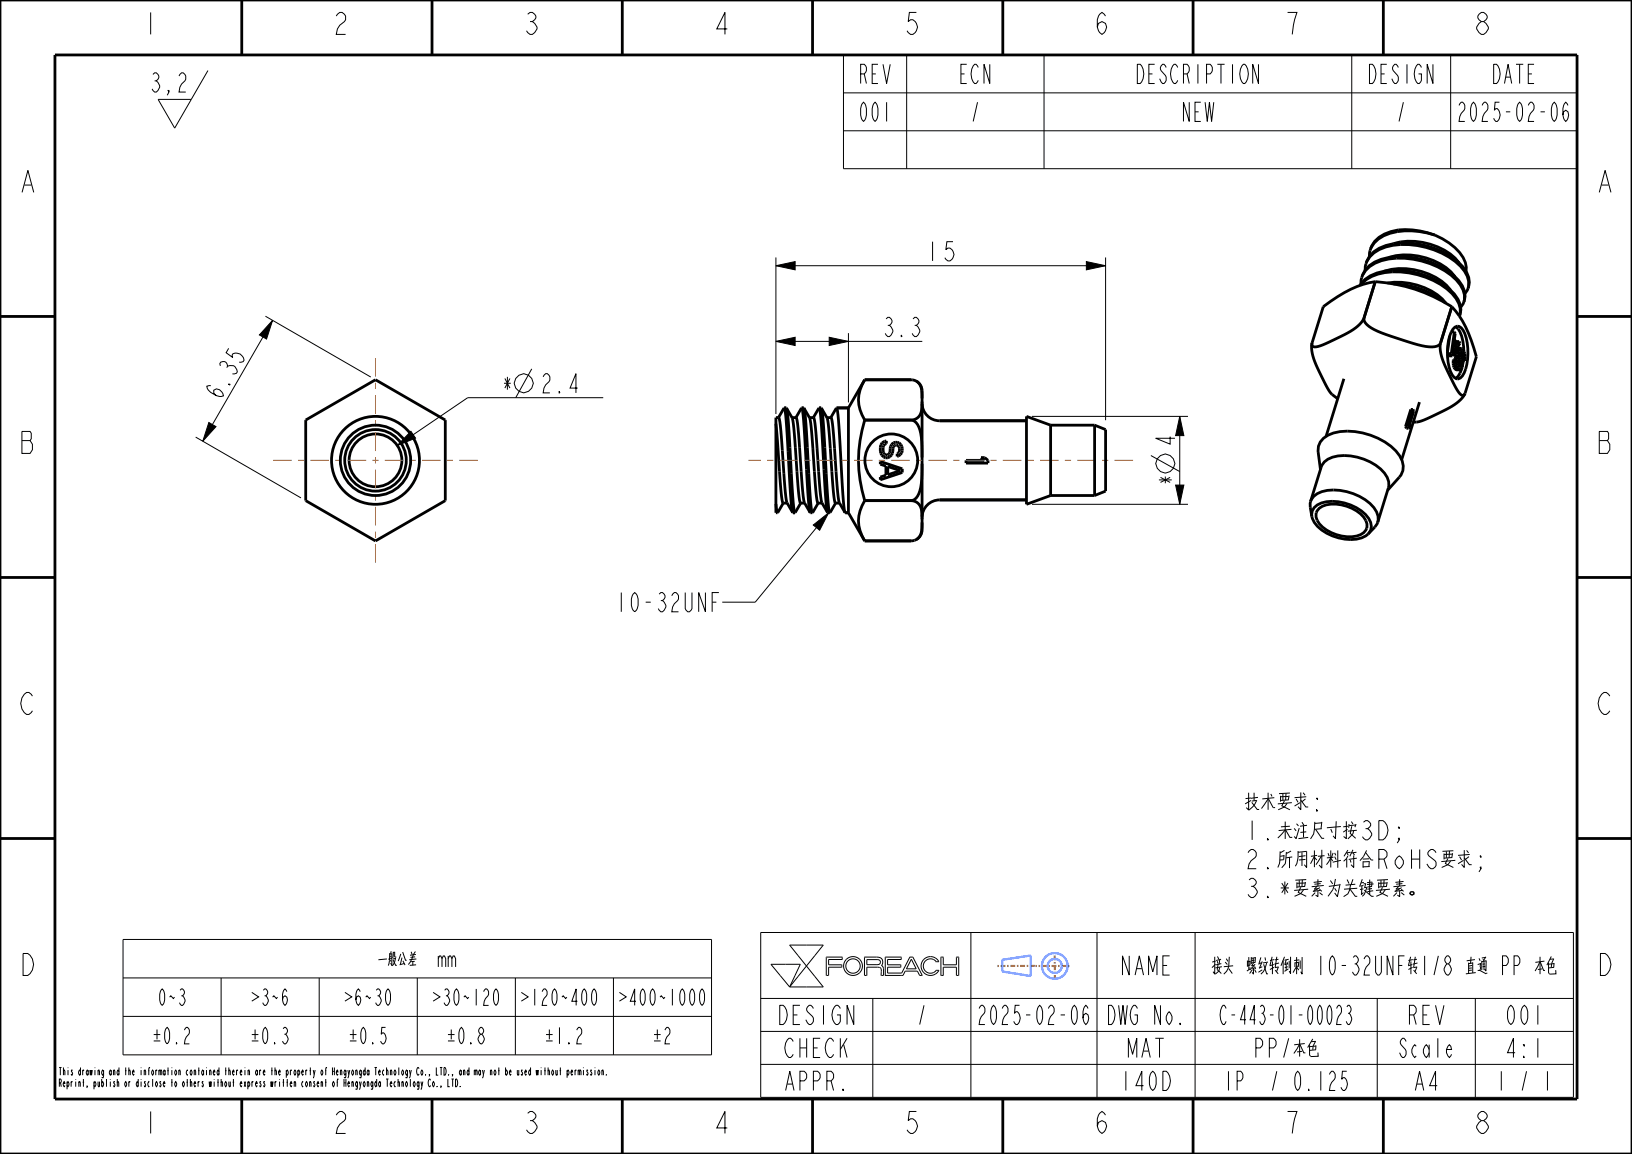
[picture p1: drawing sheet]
<svg xmlns="http://www.w3.org/2000/svg" width="297mm" height="210mm" viewBox="0 0 297 210" stroke-linecap="round" stroke-linejoin="round" font-family="sans-serif">
<g fill="none" stroke="#000" stroke-width=".18">
<path d="M27.8 13.5l.3-.2a.76 .76 0 0 1 .8 .6 .76 .76 0 0 1-.5 .8 1.07 1.07 0 0 1 .7 1.1 1.07 1.07 0 0 1-1 1l-.4-.6M28.1 14.7h.3M30.7 16.8l-.1-.3h.1v.3l-.3 .5M32.6 13.8l.4-.5h.3a1.01 1.01 0 0 1 0 1.7l-.6 .9-.1 .9h1.2M37.8 12.8l-6 10.5-3-5.2h6M153.5 10h133.5v20.7h-133.5zM153.5 16.9h133.5M165 10v20.7M190 10v20.7M246 10v20.7M264 10v20.7M153.5 23.8h133.5"/>
<path d="M48.3 57.5l19.2 11.1M49.6 58.3l-1.1 3.4-1.3-.7zM49.6 58.3l-12.7 22M141.2 48.4l3.5-.8v1.5zM141.2 46.9v28.4M141.2 48.4h60M197.7 47.6l3.5 .8-3.5 .7zM201.2 46.9v29.6M35.6 79.5l19.2 11.1M38 76.9l1.3 .7-2.4 2.7zM74.8 78.5l.8 1.2-3.3 1.4zM96.8 67.1l-2.9 5.3"/>
<path d="M109.8 72.4h-24.7l-12.8 8.7M141.2 62.1l3.5-.7v1.5zM141.2 62.1h26.6M150.9 61.4l3.5 .7-3.5 .8zM154.4 60.6v12.6M187.8 75.8h28.4M214.7 75.8l.7 3.5h-1.5zM214.7 75.8v16M148 95.5l2.8-2.2-1.6 3.2zM150.8 93.3l-13.4 16.3h-6M187.8 91.8h28.4M209.4 82.9l5.3 2.9"/>
<path d="M213.9 88.3h1.5l-.7 3.5zM22.4 171h107.1v21h-107.1zM22.4 178h107.1M40.2 178v14M58.1 178v14M75.9 178v14M80.4 174.5l.3-.5h.2l.2 .5v1.5M93.8 178v14M111.6 178v14M138.4 169.7h147.9v30h-147.9zM140.3 175.5h5.3l-1.9 4.1zM143.7 172h6.1l-3 3.8z"/>
<path d="M146.8 175.8l3 3.8h-6.1M146.8 175.8l-3.1 3.8M150.8 177.5v-1.5h2.4v-.4h-2.4v-1h2.4l.1-.4h-2.9v3.3h.4M157.8 174.6l2.1 .1 .3 .1v.4l-.4 .3h-2zM157.8 177.5v-1.5h1.9l.4 .1 .2 .2 .1 1.2h.4M160.8 177.5v-1.3l-.4-.5 .2-.6-.2-.7-.7-.2h-2.3l-.1 3.3h.5M164.3 177.5h.1M165.9 174.6l.8 1.7h-1.7zM166.1 174.2h-.5l-1.5 2.9h-2.6v-1.1h2.4v-.4h-2.4v-1h2.5v-.4h-2.9v3.3h3.2M166.1 174.2h.1M166.1 174.2l1.7 3.3h-.4l-.4-.8h-2.3l-.4 .8M170.4 175l-.7-.5h-.8l-.6 .5-.3 .8 .3 .8 .6 .4h.8l.7-.4"/>
<path d="M170.4 176.6h.1M170.4 175h.1M170.4 176.6h.4M170.4 175h.5l-.4-.5-.5-.3-.7-.1-.7 .1-.5 .4-.3 .5-.2 .5 .1 .7 .5 .8 1 .4 1-.2 .7-.7M170.8 176.6h.1M171.2 174.2h.5v1.4h2.4v-1.4h.4v3.3h-.4v-1.5h-2.4v1.5h-.5zM176.7 169.7v30M199.6 169.7v30M217.5 169.7v30M22.4 185h107.1M57 194.7l.2 .8-.2 .6M57.4 194.7l-.2 .8"/>
<path d="M58.4 197.1l.2-.3 .1 1M58.6 194.7a.68 .68 0 0 1 0 1 .68 .68 0 0 1 0-1zM59.1 196.9h.3M59.2 194.8h.2M59.3 196.4v1.4M59.5 194.4l-.1-.1-.1 .2v1.2M60.7 196.8a.68 .68 0 0 1 0 1 .68 .68 0 0 1 0-1zM61.3 196.9h.2M61.6 196.5l-.1-.1-.1 .2v1.2M82.9 196.4h.2a1.23 1.23 0 0 1 0 1.4h-.2zM83.7 197.6l.1 .2zM107.7 194.8l-.1-.1-.1 .1a.52 .52 0 0 1 0 .9l-.1-.3"/>
<path d="M108.3 194.3v.1M108.3 194.7v1M109 194.7a.68 .68 0 0 1 0 1 .68 .68 0 0 1 0-1zM109.5 195l.2-.3 .1 1M109.5 194.7v1M110.3 195.5l.1 .2zM138.4 181.7h147.9M138.4 187.7h147.9M138.4 193.7h147.9M158.8 181.7v18M250.6 181.7v18M268.5 181.7v18"/>
<circle cx="95.3" cy="69.7" r="1.72"/>
<circle cx="212.1" cy="84.4" r="1.72"/>
<circle cx="155.2" cy="175.8" r="1.31"/>
<circle cx="155.2" cy="175.8" r="1.71"/>
</g>
<path d="M49.6 58.3l-1.1 3.4-1.3-.7zM141.2 48.4l3.5-.8v1.5zM197.7 47.6l3.5 .8-3.5 .7zM141.2 62.1l3.5-.7v1.5zM150.9 61.4l3.5 .7-3.5 .8zM214.7 75.8l.7 3.5h-1.5zM38 76.9l1.3 .7-2.4 2.7zM74.8 78.5l.8 1.2-3.3 1.4zM148 95.5l2.8-2.2-1.6 3.2zM213.9 88.3h1.5l-.7 3.5z" fill="#000"/>
<g fill="none" stroke="#000" stroke-width=".51">
<path d="M0 0h297v210h-297zM10 10h277v190h-277zM44 .1v10M78.6 .1v10M113.2 .1v10M147.9 .1v10M182.5 .1v10M217.1 .1v10M251.7 .1v10M0 57.6h10M240.8 55.8h.1M240.8 55.8l-2 6.6"/>
<path d="M247.5 51.9a5 5 0 0 1 3.1-2.2 14.7 14.7 0 0 1 14.1 3.8 3.9 3.9 0 0 1 1 3.6M247.6 51.9a7.1 7.1 0 0 1 5.8-2.4 15.1 15.1 0 0 1 10.8 3.9 4.2 4.2 0 0 1 1.4 4v.1M247.7 51.6a4 4 0 0 1 2.5-3.7 14.2 14.2 0 0 1 12.7 1.4 7.3 7.3 0 0 1 3.6 4.4 2.72 2.72 0 0 1-.7 2.3M247.9 50.2a4.7 4.7 0 0 1 3.5-3 14.7 14.7 0 0 1 14.1 3.8 3.9 3.9 0 0 1 1 3.6M248.2 57.9a6.9 6.9 0 0 1-3.5 3l-.6 .3a17.3 17.3 0 0 1-4.8 1.9 .48 .48 0 0 1-.5-.2 .48 .48 0 0 1 0-.5M248.2 57.9a1.95 1.95 0 0 0 1.4 1.8 47.1 47.1 0 0 0 10.5 3.4 1.87 1.87 0 0 0 2.1-.7M248.4 49.1a4 4 0 0 1 2.6-3.7 14.2 14.2 0 0 1 12.7 1.4 7.3 7.3 0 0 1 3.6 4.4 2.72 2.72 0 0 1-.7 2.3M248.7 47.7a4.7 4.7 0 0 1 3.5-3 14.7 14.7 0 0 1 14 3.9 3.8 3.8 0 0 1 1.1 3.5M250.3 51.3a20.3 20.3 0 0 0-9.5 4.5M250.3 51.3h.1M250.3 51.3l-2.1 6.6M250.3 51.3a29.4 29.4 0 0 1 13.9 4.5"/>
<path d="M252 49.3a12.1 12.1 0 0 1 11.3 2.6l.7 .9M252.5 51.5a12.4 12.4 0 0 1 10 2.9l.7 .8M252.8 46.8a12.1 12.1 0 0 1 11.3 2.7l.6 .8M253.6 44.4a12.1 12.1 0 0 1 11.2 2.6l.7 .8M253.6 51.7a15.1 15.1 0 0 1 9.5 3.5M261.1 42.8a13.4 13.4 0 0 0-8-.7 5.2 5.2 0 0 0-3.7 3.2M261.1 42.8a13.4 13.4 0 0 0-9.3 .1 4 4 0 0 0-2.6 3.8M261.1 42.8a9.6 9.6 0 0 1 5.6 5l.1 .9v.7M264.2 55.8h.1M264.2 55.8l-2 6.6M264.2 55.8a20.2 20.2 0 0 1 4.5 9.1l-2.1 6.7M287 57.6h10"/>
<path d="M55.6 76.4v14.7M55.6 76.4h.1M68.3 69.1l-12.7 7.3M68.3 69.1h.1M68.3 69.1l12.7 7.3M81 76.4h.1M81 76.4v14.7M141.2 77.1l1.1 13.9 .2 .5 .8 .1M141.7 76h-.5v17.3M141.7 76a23 23 0 0 1 .7 6l.7 9 .1 .5 1.1 1.8M142.7 74.2l.4 .1M142.7 74.2a42 42 0 0 1 .7 7.9 109.1 109.1 0 0 0 .8 11.1l.1 .1"/>
<path d="M142.7 74.2l-1 1.8M143.1 74.3l1.1 1.8 .2 1 1.1 13.9 .2 .6h.7M143.1 74.3a44.6 44.6 0 0 1 .7 7.1l.2 4.7a36.1 36.1 0 0 0 .7 7.2M144.1 76h.8M144.9 76l.3 1.9 1.1 13.1 .1 .5 1 1.8M145.9 74.2l.4 .1M145.9 74.2l-1.1 1.8M145.9 74.2a41.5 41.5 0 0 1 .7 7.9 108.2 108.2 0 0 0 .8 11.1v.1M146.3 74.3l1.1 1.8 .2 1 1.1 13.9 .2 .6h.7M146.3 74.3a44.6 44.6 0 0 1 .6 7.1l.3 4.7a36.1 36.1 0 0 0 .7 7.2l1-1.7M147.3 76h.7l.2 .5 1.1 13.8 .3 1.2 1 1.8M149.1 74.2l.4 .1"/>
<path d="M149.1 74.2l-1.1 1.8M149.1 74.2a42.4 42.4 0 0 1 .7 8 107.6 107.6 0 0 0 .8 11v.1M149.5 74.3l1 1.8 .2 1 1 12.4 .3 2.1M149.5 74.3a44.6 44.6 0 0 1 .6 7.1l.3 4.7a36.1 36.1 0 0 0 .6 7.2l1.1-1.7M150.5 76h.7l.2 .5 1.1 13.9 .3 1.1 1 1.8M152.2 74.2l-1 1.8M152.2 74.2h2.2M152.2 74.2a41.6 41.6 0 0 1 .7 7.9 109.1 109.1 0 0 0 .8 11.1l.1 .1M157.4 76.4a24.3 24.3 0 0 0 0 14.7M157.4 76.4h.1M157.4 76.4h8.4M165.8 76.4a2.04 2.04 0 0 1 1.6 1.9l.3 2 .1 2.9"/>
<path d="M166.8 69.4a2 2 0 0 1 1 1.7 5.6 5.6 0 0 0 .5 4.1 3.2 3.2 0 0 0 2.7 1.4h15.8M167.8 73.1a3.2 3.2 0 0 1-1.1 3.1l-.9 .2M167.8 72.5a3.2 3.2 0 0 0-1.1-3.2l-.9-.2h-8.4a6.5 6.5 0 0 0 0 7.3M167.8 73.5v20.5M238.8 62.4a7.9 7.9 0 0 0 1.2 5.1l.4 .7a13 13 0 0 0 2 3.6l1 .8M255.8 77.6h.4M255.8 77.6l.1 .3h.4M256.2 77.6l.1 .3M256.5 77.3h.3M256.8 77.3l-.2 .5-.3 .1M257.1 74.5h-.4l-.9 3.1M257.1 74.5l.2 .3-.8 2.6 .3-.1"/>
<path d="M257.1 74.5l-.9 3.1M262.2 62.4a7.9 7.9 0 0 0 1.2 5.1l.3 .7a12 12 0 0 0 2.2 3.7 .42 .42 0 0 0 .4 0 .42 .42 0 0 0 .3-.3M263.4 64.4h.7M263.4 64.4l.2 .4h.7M263.8 61.1l-.4 3M264.1 64.4l.2 .4M264.1 60.4h.6M264.5 66.1h.7M264.5 66.1v.4M264.5 65.7h.7M264.5 65.7v.4M264.5 66.5h.7"/>
<path d="M264.5 63h.6M264.5 66.5l.1 .3M264.6 66.8h.7M264.6 66.8l.1 .3M264.6 62l.5 1-.8 1.3zM264.7 60.4l-.6 4M264.7 60.4l.1 .3-.1 1 .5 1 .3-.5M264.7 67.1h.8M264.7 67.1l.1 .1M264.8 64.3h.7M264.8 64.3v.5M264.8 64.8h.8"/>
<path d="M264.8 64.8l.1 .3M264.8 63.9h.8M264.8 63.9v.4M264.8 67.2l.9 .1M264.8 67.2h.8M264.9 63.9h-.1M264.9 65.1h.7M264.9 65.1l.1 .3M264.9 62.2h.6M265 63.6h.7M265.1 63.4h.7M265.2 66.1v.4"/>
<path d="M265.2 65.7v.4M265.2 66.5l.1 .3M265.2 65.4v.3M265.2 65.4l.2 .3M265.2 65.4h-.7v.3M265.2 65.5h.5M265.3 66.8l.2 .3M265.4 66h.5M265.4 65.8h.5M265.4 65.7v.5l.2 .5 .2 .1 .1-.1M265.4 66.3h.6M265.5 67.1l.1 .1"/>
<path d="M265.5 66.5h.4M265.5 64.3l.1 .5M265.5 62.2l.2 .3-1.4 2.3M265.6 64.8v.3M265.6 63.9l-.1 .4M265.6 66.7h.3M265.6 67.2l.1 .1M265.6 65.1l.1 .4M265.7 63.6l-.1 .3M265.7 65.5l.2 .3M265.7 64.5l.4 1.1M265.7 64.5h.7"/>
<path d="M265.8 64.7h.6M265.8 64.1h.4M265.8 63.4l-.1 .2M265.9 65.1h.6M265.9 65.8v.2M265.9 63.9h.1M265.9 66.5v.2M265.9 66l.1 .3M266 66.3l-.1 .2M266 63.4h-.9M266 63.4l.3 .3a2.54 2.54 0 0 1 .3 2M266 63.4h-.2"/>
<path d="M266 65.3h.4M266 63.9l.2 .2M266 63.9l-.2 .1-.1 .5M266.1 65.6l.1 .9a.87 .87 0 0 1-.5 .8M266.1 65.7h.5M266.2 64.1l.2 .4M266.4 64.5v.2M266.4 65.3l.2 .4M266.4 64.7l.1 .4M266.5 65.1l-.1 .2M266.6 71.6a7 7 0 0 1-3.5 2.9l-.6 .4a19.8 19.8 0 0 1-4.7 1.9h-.6M266.6 71.6h.1"/>
<path d="M55.6 91.1h.1M55.6 91.1l12.7 7.3M68.3 98.4h.1M81 91.1l-12.7 7.3M81 91.1h.1M142.5 91.6l-1 1.7-.3-1.6M144.3 93.3h.4M145.7 91.6l-1 1.7M147.4 93.3h.1M150.6 93.3h.1M152 91.6h.8M153.8 93.3h.6"/>
<path d="M157.4 91.1a6.5 6.5 0 0 0 0 7.3h8.4a2.07 2.07 0 0 0 2-2.3v-1M157.4 91.1h8.4a2.07 2.07 0 0 1 2 2.4v1M157.4 91.1h.1M160.2 84l4 1.3v.7l-4 1.3v-.5l1-.3v-1.7l-1-.3zM160.5 80.6l.8-.4v.5l-.2 .1a1.32 1.32 0 0 0 .1 2 .72 .72 0 0 0 .8-.7 1.23 1.23 0 0 1 .3-1.3 1.23 1.23 0 0 1 1.3-.2 1.41 1.41 0 0 1 .6 1.3 1.41 1.41 0 0 1-.9 1.2v-.5l.1-.1a.86 .86 0 0 0 .3-.9 .86 .86 0 0 0-.7-.6l-.2 .1-.3 .5a1.37 1.37 0 0 1-1.4 1.7 1.76 1.76 0 0 1-.6-2.7zM161.6 84.9l2.3 .7-2.3 .8zM167.8 84.4a12 12 0 0 1-.8 5.9 1.46 1.46 0 0 1-1.2 .8h-8.4M175.8 83.8h3.3l-.6-.5h.7l.6 .5v.5h-4zM186.8 91h-15.8a3.2 3.2 0 0 0-3.2 3.2v2.2a2 2 0 0 1-1 1.8M240.1 92.5a5.8 5.8 0 0 1 5.9 0 3.9 3.9 0 0 1 2.8 3.4 2.06 2.06 0 0 1-1.9 1.6 7.1 7.1 0 0 1-7.2-2.8 1.74 1.74 0 0 1 .4-2.2zM0 105.1h10M287 105.1h10"/>
<path d="M0 152.6h10M287 152.6h10M44 200.1v10M78.6 200.1v10M113.2 200.1v10M147.9 200.1v10M182.5 200.1v10M217.1 200.1v10M251.7 200.1v10"/>
<circle cx="68.3" cy="83.8" r="4.8"/>
</g>
<g fill="none" stroke="#36f" stroke-width=".38">
<path d="M187.6 173.9v3.7l-5.2-.8v-2.1l5.2-.8"/>
<circle cx="192" cy="175.8" r="2.34"/>
<circle cx="192" cy="175.8" r="1.29"/>
</g>
<path d="M181.5 175.8h6.8M191.9 173.3l.1 5M194.6 175.8h-6.2" fill="none" stroke="#c66" stroke-width=".38" stroke-dasharray=".3 .3 .9 .3" stroke-linecap="butt"/>
<!-- layer: 02___PRT_ALL_AXES -->
<g fill="none" stroke="#000" stroke-width=".51">
<path d="M264.8 59.5a.83 .83 0 0 1 1.1 .2 7.6 7.6 0 0 1 1.2 5.7 5.5 5.5 0 0 1-1.3 3.4 .83 .83 0 0 1-1.2-.1 7.6 7.6 0 0 1-1.1-5.7 5.5 5.5 0 0 1 1.3-3.5zM264.9 59.5h.1M264.9 59.5a5.8 5.8 0 0 1 1.5 4.4M265.7 57.1l-.1 .3M266.5 54.6l-.1 .3M267.3 52.1l-.1 .3M142.7 74.2h.4M145.9 74.2h.4M149.1 74.2h.3M152.2 74.2h2.2M154.4 74.2v19.1M165.8 69.1h-8.4l-3 5.1"/>
<path d="M171 76.6h15.8M191.2 77.4h8M191.2 77.4l-4.4-1.6v16l4.4-1.6M191.2 77.4v12.8M199.2 77.4v12.8M199.2 77.4l2 .8v11.2l-2 .8M244.6 68.9l-3.3 10.5M258.3 73.2l-3.2 10.5M266 66.9a3.2 3.2 0 0 1-1.1 1.9M266.3 65.7l-.2 1.1M141.2 93.3h.3M144.3 93.3h.4"/>
<path d="M147.5 93.3h.4M150.7 93.3h.3M153.8 93.3h.6M154.4 93.3l3 5.1h8.4M171 91h15.8M191.2 90.2h8M238.5 91.3l1.9-6.3a3.2 3.2 0 0 1 3.1-2 10 10 0 0 1 8.5 3.1 2.88 2.88 0 0 1 .7 2.7l-2 6.2M238.5 91.3a3.2 3.2 0 0 1 3.1-2.1 10 10 0 0 1 8.4 3.2 2.88 2.88 0 0 1 .7 2.6M238.5 91.3l-.1 1 .3 1.7M238.7 94a5.5 5.5 0 0 0 3.8 3.5 7.2 7.2 0 0 0 6 0l.5-.4M238.7 94a2.14 2.14 0 0 1 1.8-2.5 8.4 8.4 0 0 1 8.6 2.8 2.15 2.15 0 0 1-.1 2.8M240.3 85.4l-.4-3.1a2.88 2.88 0 0 1 1.8-3.1 10.8 10.8 0 0 1 9.1 .6 7.1 7.1 0 0 1 4.6 5l-.1 .8-.3 .8-2.5 2.8"/>
<path d="M250.7 95l-.5 .9-1.2 1.3"/>
<circle cx="68.3" cy="83.8" r="8"/>
<circle cx="68.3" cy="83.8" r="6.4"/>
<circle cx="68.3" cy="83.8" r="5.6"/>
<circle cx="162.2" cy="83.8" r="4.8"/>
</g>
<path d="M206.2 83.8h-70" fill="none" stroke="#963" stroke-width=".18" stroke-dasharray="1.1 1.1 3.4 1.1" stroke-dashoffset="2.3" stroke-linecap="butt"/>
<path d="M68.3 83.8v18.6M68.3 83.8v-18.7M68.3 83.8h-18.6M68.3 83.8h18.7" fill="none" stroke="#963" stroke-width=".18" stroke-dasharray="1.1 1.1 3.4 1.1" stroke-dashoffset=".6" stroke-linecap="butt"/>
<g font-size="5.2">
<text x="26.1" y="6.3">1</text>
<text x="60.7" y="6.3">2</text>
<text x="95.4" y="6.3">3</text>
<text x="130" y="6.3">4</text>
<text x="164.6" y="6.3">5</text>
<text x="199.2" y="6.3">6</text>
<text x="233.9" y="6.3">7</text>
<text x="268.5" y="6.3">8</text>
<text x="3.8" y="35">A</text>
<text x="290.8" y="35">A</text>
<text x="3.8" y="82.5">B</text>
<text x="290.8" y="82.5">B</text>
<text x="3.8" y="130">C</text>
<text x="290.8" y="130">C</text>
<text x="3.8" y="177.5">D</text>
<text x="290.8" y="177.5">D</text>
<text x="26.1" y="206.3">1</text>
<text x="60.7" y="206.3">2</text>
<text x="95.4" y="206.3">3</text>
<text x="130" y="206.3">4</text>
<text x="164.6" y="206.3">5</text>
<text x="199.2" y="206.3">6</text>
<text x="233.9" y="206.3">7</text>
<text x="268.5" y="206.3">8</text>
</g>
<g font-size="4.6">
<text x="156.3" y="15.2">REV</text>
<text x="174.6" y="15.2">ECN</text>
<text x="207.3" y="15.2">DESCRIPTION</text>
<text x="249.1" y="15.2">DESIGN</text>
<text x="271.6" y="15.2">DATE</text>
<text x="156.3" y="22.1">001</text>
<text x="176.5" y="22.1">/</text>
<text x="215.1" y="22.1">NEW</text>
<text x="254" y="22.1">/</text>
<text x="265.7" y="22.1">2025-02-06</text>
<text x="168.2" y="47.5">15</text>
<text x="160.5" y="61.2">3.3</text>
<text x="91.1" y="71.5">*</text>
<text x="98.2" y="71.5">2.4</text>
<text x="40" y="73.1" transform="rotate(-60 40 73.1)">6.35</text>
<text x="213.8" y="81.4" transform="rotate(-90 213.8 81.4)">4</text>
<text x="213.8" y="88.6" transform="rotate(-90 213.8 88.6)">*</text>
<text x="111.8" y="111.3">10-32UNF</text>
<text x="226.4" y="147.6">技术要求:</text>
<text x="226.4" y="152.8">1.未注尺寸按3D;</text>
<text x="226.4" y="158.1">2.所用材料符合RoHS要求;</text>
<text x="226.4" y="163.3">3.*要素为关键要素。</text>
<text x="204" y="177.4">NAME</text>
<text x="211" y="177.4">接头 螺纹转倒刺 10-32UNF转1/8 直通 PP 本色</text>
<text x="141.8" y="186.4">DESIGN</text>
<text x="166.8" y="186.4">/</text>
<text x="178.4" y="186.4">2025-02-06</text>
<text x="201.7" y="186.4">DWG No.</text>
<text x="222.7" y="186.4">C-443-01-00023</text>
<text x="256.2" y="186.4">REV</text>
<text x="274" y="186.4">001</text>
<text x="143" y="192.4">CHECK</text>
<text x="205.2" y="192.4">MAT</text>
<text x="228.1" y="192.4">PP</text>
<text x="230.8" y="192.4">/本色</text>
<text x="254.7" y="192.4">Scale</text>
<text x="274" y="192.4">4:1</text>
<text x="143" y="198.4">APPR.</text>
<text x="204" y="198.4">140D</text>
<text x="222.7" y="198.4">IP</text>
<text x="230.9" y="198.4">/ 0.125</text>
<text x="257.3" y="198.4">A4</text>
<text x="272.2" y="198.4">1</text>
<text x="276.4" y="198.4">/ 1</text>
</g>
<g font-size="3.9">
<text x="65.9" y="176">一般公差</text>
<text x="82.6" y="176">mm</text>
<text x="28.8" y="183">0~3</text>
<text x="45" y="183">＞3~6</text>
<text x="62" y="183">＞6~30</text>
<text x="78.2" y="183">＞30~120</text>
<text x="94.4" y="183">＞120~400</text>
<text x="112.2" y="183">＞400~1000</text>
<text x="27.1" y="190">±0.2</text>
<text x="45" y="190">±0.3</text>
<text x="62.8" y="190">±0.5</text>
<text x="80.7" y="190">±0.8</text>
<text x="98.5" y="190">±1.2</text>
<text x="118.1" y="190">±2</text>
</g>
<g font-size="1.8">
<text x="10.6" y="195.7">This drawing and the information contained therein are the property of</text>
<text x="10.6" y="197.8">Reprint, publish or disclose to others without express written consent of</text>
<text x="60.3" y="195.7">Hengyongda Technology Co., LTD., and may not be used without permission.</text>
<text x="62.4" y="197.8">Hengyongda Technology Co., LTD.</text>
</g>
</svg>
